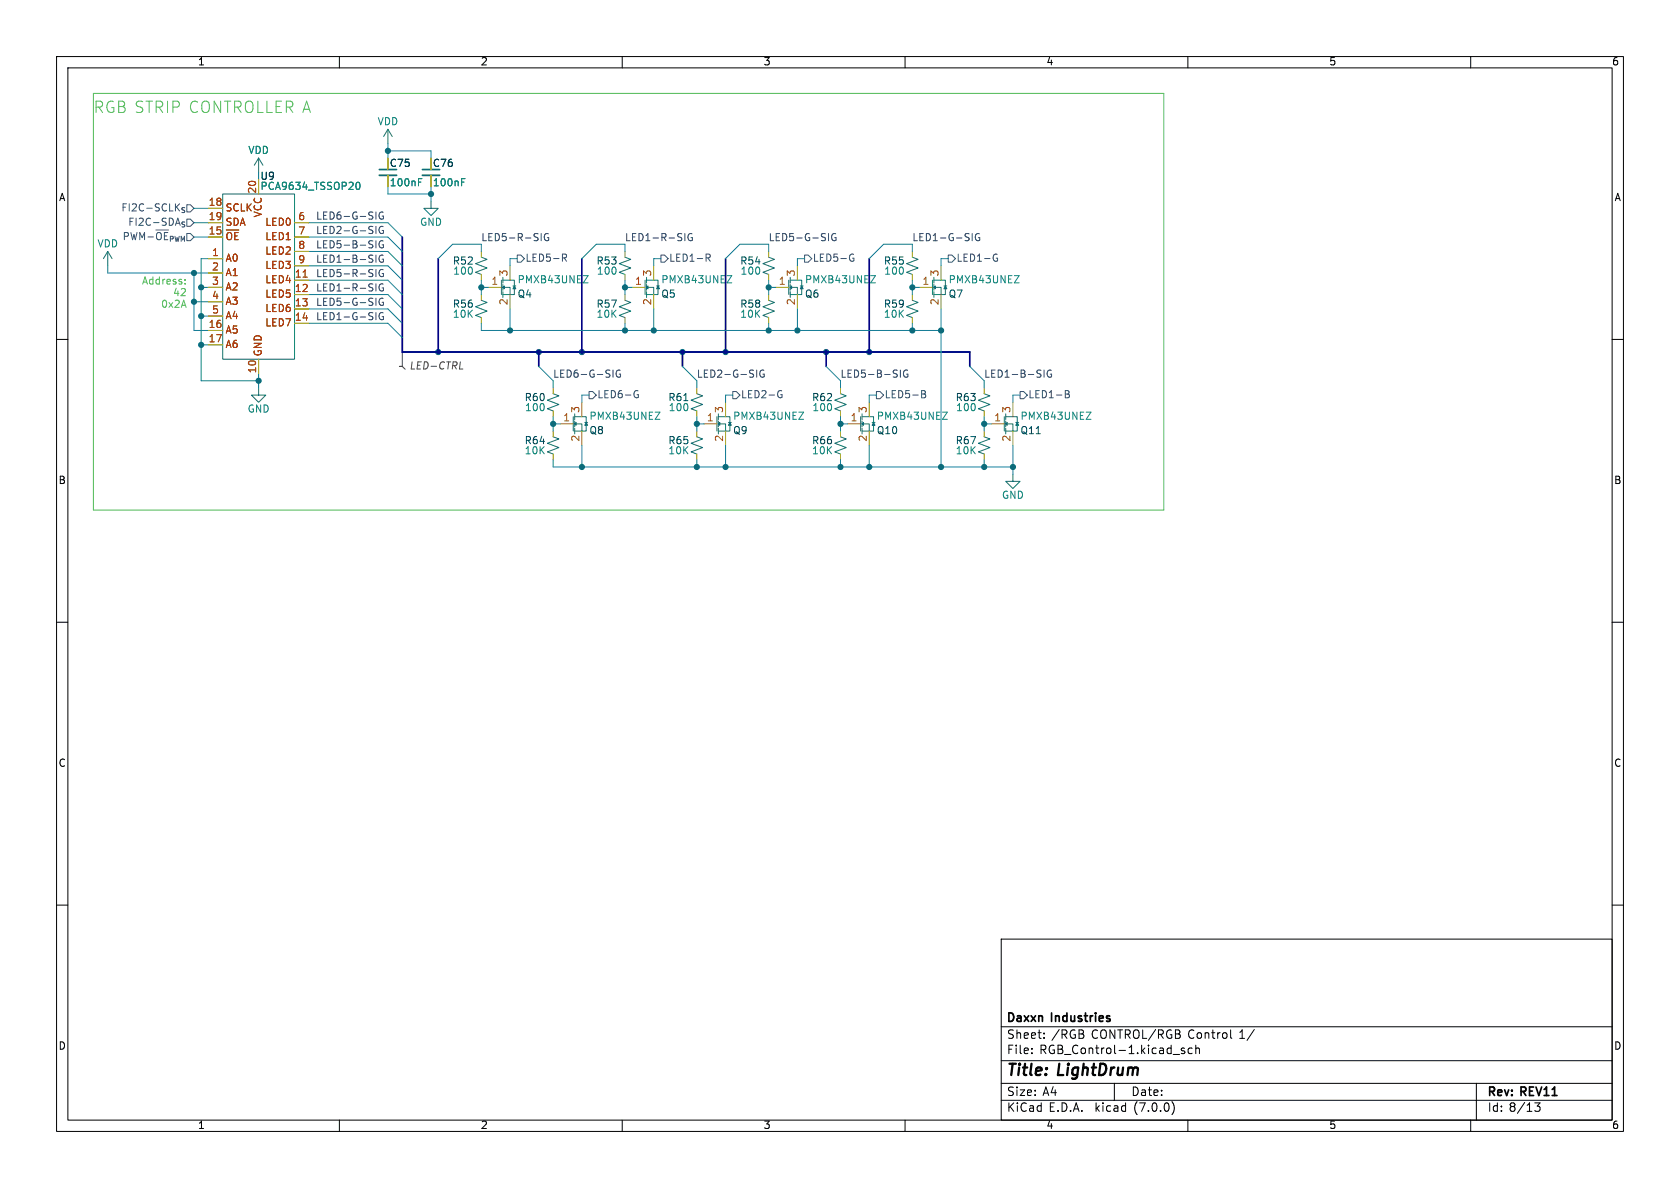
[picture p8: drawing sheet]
<svg xmlns="http://www.w3.org/2000/svg" width="297mm" height="210mm" viewBox="0 0 297 210" stroke-linecap="round" stroke-linejoin="round" font-family="sans-serif">
<g fill="none" stroke="#000" stroke-width=".18">
<path d="M10 10h277v190h-277zM12 12h273v186h-273zM60 10v2M110 10v2M160 10v2M210 10v2M260 10v2M10 60h2M285 60h2M10 110h2M285 110h2M10 160h2"/>
<path d="M285 160h2M177 166h108v32h-108zM60 198v2M110 198v2M160 198v2M177 194.5h108M177 191.5h108M177 187.5h108M177 181.5h108M182.4 186.1v.2M182.4 185.3v.2M184.6 183.4v.2"/>
<path d="M184.6 182.6v.2M197 191.5v3M207.2 194.7a1.72 1.72 0 0 1 0 2.3M207.4 186.4h1.1M209.4 185.3h-.4l-.2 .2 .1 .2 .5 .1v.4h-.6M210 198v2M210.8 185.3h-.5l-.3 .2v.5l.2 .2h.6M211.4 185.4l.2-.1h.4v1M211.4 184.8v1.5M217.6 182.1v1.2l.2 .3M221.7 182l-1.2 1.9M260 198v2"/>
<path d="M261 191.5v6.5M272.3 195l-.5 .5 .4 .2v.6l-.2 .2-.6-.1"/>
</g>
<g fill="none" stroke="#187164" stroke-width=".18">
<path d="M39.4 34.3h12.7v29.2h-12.7zM45.7 27.9l-.7 1.3M45.7 27.9v2.6M45.7 27.9l.8 1.3M68.6 22.9l-.8 1.2M68.6 22.9v2.5M68.6 22.9l.7 1.2M76.2 35.6v1.2h1.3l-1.3 1.3-1.3-1.3h1.3M19 44.5l-.7 1.2M19 44.5v2.5M19 44.5l.8 1.2M85.1 45.5l1 .3-2 .8 2 .8-2 .7 1 .4"/>
<path d="M85.1 53.1l1 .4-2 .7 2 .8-2 .8 1 .3M88.6 49.5v2.6M88.9 52.1h1.3M88.9 49.5h2v2.6h-.7M88.9 50.8h1.3v1.3M88.9 50.8l.3-.3v.6zM88.9 49v1M88.9 50.3v1M88.9 51.6v1M90.7 50.5h.5M110.5 53.1l1 .4-2 .7 2 .8-2 .8 1 .3M110.5 45.5l1 .3-2 .8 2 .8-2 .7 1 .4"/>
<path d="M114 49.5v2.6M114.3 52.1h1.3M114.3 49.5h2v2.6h-.7M114.3 50.8h1.3v1.3M114.3 50.8l.3-.3v.6zM114.3 49v1M114.3 50.3v1M114.3 51.6v1M116.1 50.5h.5M135.9 53.1l1 .4-2 .7 2 .8-2 .8 1 .3M135.9 45.5l1 .3-2 .8 2 .8-2 .7 1 .4M139.4 49.5v2.6"/>
<path d="M139.7 52.1h1.3M139.7 49.5h2v2.6h-.7M139.7 50.8h1.3v1.3M139.7 50.8l.3-.3v.6zM139.7 49v1M139.7 50.3v1M139.7 51.6v1M141.5 50.5h.5M161.3 45.5l1 .3-2 .8 2 .8-2 .7 1 .4M161.3 53.1l1 .4-2 .7 2 .8-2 .8 1 .3M164.8 49.5v2.6M165.1 52.1h1.3"/>
<path d="M165.1 49.5h2v2.6h-.7M165.1 50.8h1.3v1.3M165.1 50.8l.3-.3v.6zM165.1 49v1M165.1 50.3v1M165.1 51.6v1M166.9 50.5h.5M45.7 68.6v1.3h1.3l-1.3 1.2-1.3-1.2h1.3M97.8 77.2l1 .4-2 .8 2 .7-2 .8 1 .4M97.8 69.6l1 .4-2 .7 2 .8-2 .8 1 .3M101.3 73.7v2.5M101.6 76.2h1.3"/>
<path d="M101.6 73.7h2v2.5h-.7M101.6 74.9h1.3v1.3M101.6 74.9l.3-.2v.5zM101.6 73.2v1M101.6 74.4v1M101.6 75.7v1M103.4 74.7h.5M123.2 77.2l1 .4-2 .8 2 .7-2 .8 1 .4M123.2 69.6l1 .4-2 .7 2 .8-2 .8 1 .3M126.7 73.7v2.5M127 76.2h1.3M127 73.7h2v2.5h-.7"/>
<path d="M127 74.9h1.3v1.3M127 74.9l.3-.2v.5zM127 73.2v1M127 74.4v1M127 75.7v1M128.8 74.7h.5M148.6 77.2l1 .4-2 .8 2 .7-2 .8 1 .4M148.6 69.6l1 .4-2 .7 2 .8-2 .8 1 .3M152.1 73.7v2.5M152.4 76.2h1.3M152.4 73.7h2v2.5h-.7M152.4 74.9h1.3v1.3"/>
<path d="M152.4 73.2v1M152.4 74.4v1M152.4 75.7v1M152.7 74.7v.5l-.3-.3zM154.2 74.7h.5M174 77.2l1 .4-2 .8 2 .7-2 .8 1 .4M174 69.6l1 .4-2 .7 2 .8-2 .8 1 .3M177.5 73.7v2.5M177.8 76.2h1.3M177.8 73.7h2v2.5h-.7M177.8 74.9h1.3v1.3M177.8 74.9l.3-.2v.5z"/>
<path d="M177.8 73.2v1M177.8 74.4v1M177.8 75.7v1M179.6 74.7h.5M179.1 83.8v1.3h1.2l-1.2 1.3-1.3-1.3h1.3"/>
</g>
<g fill="none" stroke="#a0a006" stroke-width=".18">
<path d="M36.8 36.8h2.6M36.8 39.4h2.6M45.7 31.8v2.5M52.1 39.4h2.5M68.6 31v2M76.2 31v2M36.8 50.8h2.6M36.8 45.7h2.6M36.8 41.9h2.6M36.8 58.4h2.6M36.8 48.3h2.6M36.8 53.3h2.6"/>
<path d="M36.8 55.9h2.6M52.1 49.5h2.5M52.1 52.1h2.5M52.1 54.6h2.5M52.1 57.2h2.5M52.1 41.9h2.5M52.1 44.5h2.5M52.1 47h2.5M85.1 44.5v1M85.1 48.5v1M85.1 52.1v1M85.1 56.1v1.1"/>
<path d="M86.4 50.8h2.2M90.2 47v2.5M90.2 52.1v2.5M110.5 44.5v1M110.5 48.5v1M110.5 52.1v1M110.5 56.1v1.1M111.8 50.8h2.2M115.6 47v2.5M115.6 52.1v2.5M135.9 44.5v1M135.9 48.5v1"/>
<path d="M135.9 52.1v1M135.9 56.1v1.1M137.2 50.8h2.2M141 47v2.5M141 52.1v2.5M161.3 44.5v1M161.3 48.5v1M161.3 52.1v1M161.3 56.1v1.1M162.6 50.8h2.2M166.4 47v2.5M166.4 52.1v2.5"/>
<path d="M36.8 61h2.6M45.7 63.5v2.5M97.8 68.6v1M97.8 72.6v1.1M97.8 76.2v1M99.1 74.9h2.2M102.9 71.1v2.6M102.9 76.2v2.5M123.2 68.6v1M123.2 72.6v1.1M123.2 76.2v1M124.5 74.9h2.2"/>
<path d="M128.3 71.1v2.6M128.3 76.2v2.5M148.6 68.6v1M148.6 72.6v1.1M148.6 76.2v1M149.9 74.9h2.2M153.7 71.1v2.6M153.7 76.2v2.5M174 68.6v1M174 72.6v1.1M174 76.2v1M175.3 74.9h2.2"/>
<path d="M179.1 71.1v2.6M179.1 76.2v2.5M97.8 80.3v1M123.2 80.3v1M148.6 80.3v1M174 80.3v1"/>
</g>
<g fill="#187164" stroke="#187164" stroke-width=".18">
<path d="M90.9 50.5l.3 .6h-.5z"/>
<path d="M154.4 74.7l.3 .5h-.5z"/>
<path d="M103.6 74.7l.3 .5h-.5z"/>
<path d="M141.7 50.5l.3 .6h-.5z"/>
<path d="M116.3 50.5l.3 .6h-.5z"/>
<path d="M167.1 50.5l.3 .6h-.5z"/>
<path d="M179.8 74.7l.3 .5h-.5z"/>
<path d="M129 74.7l.3 .5h-.5z"/>
</g>
<path d="M63 32.3l.2-.1a.68 .68 0 0 1 .5 .7 .68 .68 0 0 1-.5 .6l-.2-.1M74 31.6h.6M81.6 31.6h.6M103.1 48.7h.9l-.9 1.3h.9M128.5 48.7h.9l-.9 1.3h.9M153.9 48.7h.9l-.9 1.3h.9M179.3 48.7h.9l-.9 1.3h.9M115.8 72.9h.9l-.9 1.2h.9M141.2 72.9h.9l-.9 1.2h.9M166.6 72.9h.9l-.9 1.2h.9M192 72.9h.9l-.9 1.2h.9" fill="none" stroke="#128875" stroke-width=".18"/>
<path d="M67.1 31h3M74.7 31h3" fill="none" stroke="#187164" stroke-width=".33"/>
<path d="M67.1 30h3M74.7 30h3" fill="none" stroke="#187164" stroke-width=".3"/>
<path d="M53.6 49h.7" fill="none" stroke="#8c5a0a" stroke-width=".18"/>
<path d="M40.1 41.5a.42 .42 0 0 1 .4-.4 .42 .42 0 0 1 .5 .4M42.1 41.1h-.6v1.3" fill="none" stroke="#b02c04" stroke-width=".18"/>
<path d="M71.1 62.2v2.6h-.5h.5l.5 .5M81.2 65.2h.6" fill="none" stroke="#484848" stroke-width=".18"/>
<g fill="none" stroke="#345372" stroke-width=".18">
<path d="M33 36.2h.7l.6 .6-.6 .7h-.7zM22.7 41.5l-.1-.3-.6-.1v1.3M23.1 41.1l.3 1.3M24.2 41.1l-.3 1.3M24.7 42.4v-1.3l.4 .9 .5-.9v1.3M28 41.1l-.3 .2v.2M28.2 41.1l.3 .2v.2M29.1 41.1v1.3M33 41.3h.7l.6 .6-.6 .6h-.7zM91.4 45.1h.7l.6 .6-.6 .7h-.7zM99.4 44.9h.5l.3 .3-.2 .3-.6 .1M99.7 45.6l.5 .6"/>
<path d="M116.8 45.1h.7l.6 .6-.6 .7h-.7zM124.8 44.9h.5l.3 .3-.2 .3-.6 .1M125.1 45.6l.5 .6M142.2 45.1h.7l.6 .6-.6 .7h-.7zM150.4 45h.5M150.7 45.6h.3v.5l-.3 .1-.3-.1M167.6 45.1h.7l.6 .6-.6 .7h-.7zM175.8 45h.5M176.1 45.6h.3v.5l-.3 .1-.3-.1M104.1 69.2h.7l.6 .7-.6 .6h-.7zM112.3 69.1h.5M112.6 69.8h.3v.4l-.3 .1h-.3"/>
<path d="M129.5 69.2h.7l.6 .7-.6 .6h-.7zM137.7 69.1h.5M138 69.8h.3v.4l-.3 .1h-.3M154.9 69.2h.7l.6 .7-.6 .6h-.7zM162.9 69l.6 .2 .1 .2-.2 .3M162.9 69.7h.5M163.4 69.7l.3 .2-.1 .3-.7 .1M180.3 69.2h.7l.6 .7-.6 .6h-.7zM188.3 69l.6 .2 .1 .2-.2 .3M188.3 69.7h.5M188.8 69.7l.3 .2-.1 .3-.7 .1"/>
</g>
<g fill="none" stroke="#2d4364" stroke-width=".18">
<path d="M66.5 37.5v1.2M67.7 37.5a.59 .59 0 0 0-.7 .6 .59 .59 0 0 0 .7 .6l.1-.5h-.2M66.5 40v1.3M66.5 42.6v1.2M66.5 45.1v1.3M66.5 47.6v1.3M66.5 50.2v1.2M66.5 52.7v1.3M66.5 55.3v1.2M67.7 40.1a.59 .59 0 0 0-.7 .5 .59 .59 0 0 0 .7 .6l.1-.5h-.2M67.7 42.6a.59 .59 0 0 0-.7 .6 .59 .59 0 0 0 .7 .6l.1-.5h-.2M67.7 45.2a.59 .59 0 0 0-.7 .5 .59 .59 0 0 0 .7 .6l.1-.5h-.2"/>
<path d="M67.7 47.7a.59 .59 0 0 0-.7 .6 .59 .59 0 0 0 .7 .5l.1-.4h-.2M67.7 50.2a.59 .59 0 0 0-.7 .6 .59 .59 0 0 0 .7 .6l.1-.5h-.2M67.7 52.8a.59 .59 0 0 0-.7 .5 .59 .59 0 0 0 .7 .6l.1-.5h-.2M67.7 55.3a.59 .59 0 0 0-.7 .6 .59 .59 0 0 0 .7 .6l.1-.5h-.2M95.7 41.3v1.3M96.9 41.3a.59 .59 0 0 0-.7 .6 .59 .59 0 0 0 .7 .6l.1-.5h-.2M121.1 41.3v1.3M122.3 41.3a.59 .59 0 0 0-.7 .6 .59 .59 0 0 0 .7 .6l.1-.5h-.2M146.5 41.3v1.3M147.7 41.3a.59 .59 0 0 0-.7 .6 .59 .59 0 0 0 .7 .6l.1-.5h-.2M171.9 41.3v1.3M173.1 41.3a.59 .59 0 0 0-.7 .6 .59 .59 0 0 0 .7 .6l.1-.5h-.2"/>
<path d="M108.4 65.4v1.3M109.6 65.5a.59 .59 0 0 0-.7 .5 .59 .59 0 0 0 .7 .6l.1-.5h-.2M133.8 65.4v1.3M135 65.5a.59 .59 0 0 0-.7 .5 .59 .59 0 0 0 .7 .6l.1-.5h-.2M159.2 65.4v1.3M160.4 65.5a.59 .59 0 0 0-.7 .5 .59 .59 0 0 0 .7 .6l.1-.5h-.2M184.6 65.4v1.3M185.8 65.5a.59 .59 0 0 0-.7 .5 .59 .59 0 0 0 .7 .6l.1-.5h-.2"/>
</g>
<path d="M16.5 16.5h189.2v73.7h-189.2zM32.7 50.1v.1M32.7 49.4v.2" fill="none" stroke="#4eb955" stroke-width=".18"/>
<path d="M71.1 41.9v20.3h100.3v2.6M77.5 45.7v16.5M102.9 45.7v16.5M128.3 45.7v16.5M153.7 45.7v16.5M95.2 62.2v2.6M120.6 62.2v2.6M146 62.2v2.6" fill="none" stroke="#000084" stroke-width=".3"/>
<g fill="none" stroke="#0b7fb0" stroke-width=".18">
<path d="M34.3 39.4h2.5M34.3 36.8h2.5M54.6 39.4h14l2.5 2.5M68.6 25.4v2.5M68.6 33v1.3h7.6M68.6 26.7h7.6v1.2M76.2 33v2.6M19 47v1.3h17.8M34.3 48.3v10.1h2.5M34.3 53.3h2.5M35.6 50.8h1.2M35.6 55.9h1.2"/>
<path d="M36.8 45.7h-1.2v21.6h10.1M54.6 41.9h14l2.5 2.6M54.6 57.2h14l2.5 2.5M54.6 54.6h14l2.5 2.6M54.6 52.1h14l2.5 2.5M54.6 49.5h14l2.5 2.6M54.6 44.5h14l2.5 2.5M54.6 47h14l2.5 2.5M85.1 44.5v-1.3h-5.1l-2.5 2.5M85.1 50.8h1.3M85.1 57.2v1.2h81.3M85.1 49.5v2.6"/>
<path d="M90.2 54.6v3.8M91.4 45.7h-1.2v1.3M110.5 44.5v-1.3h-5.1l-2.5 2.5M110.5 50.8h1.3M110.5 49.5v2.6M110.5 57.2v1.2M115.6 54.6v3.8M116.8 45.7h-1.2v1.3M135.9 44.5v-1.3h-5.1l-2.5 2.5M135.9 49.5v2.6M135.9 57.2v1.2M135.9 50.8h1.3"/>
<path d="M141 54.6v3.8M142.2 45.7h-1.2v1.3M161.3 44.5v-1.3h-5.1l-2.5 2.5M161.3 49.5v2.6M161.3 57.2v1.2M161.3 50.8h1.3M166.4 54.6v28M167.6 45.7h-1.2v1.3M35.6 61h1.2M45.7 66v2.6M95.2 64.8l2.6 2.5v1.3M97.8 74.9h1.3"/>
<path d="M97.8 73.7v2.5M102.9 78.7v3.9M104.1 69.9h-1.2v1.2M120.6 64.8l2.6 2.5v1.3M123.2 74.9h1.3M123.2 73.7v2.5M128.3 78.7v3.9M129.5 69.9h-1.2v1.2M146 64.8l2.6 2.5v1.3M148.6 73.7v2.5M148.6 74.9h1.3M153.7 78.7v3.9"/>
<path d="M154.9 69.9h-1.2v1.2M171.4 64.8l2.6 2.5v1.3M174 74.9h1.3M174 73.7v2.5M179.1 78.7v5.1M180.3 69.9h-1.2v1.2M97.8 81.3v1.3h81.3M123.2 81.3v1.3M148.6 81.3v1.3M174 81.3v1.3"/>
</g>
<g fill="#056887" stroke="#056887" stroke-width=".18">
<circle cx="161.3" cy="58.4" r=".46"/>
<circle cx="166.4" cy="58.4" r=".46"/>
<circle cx="161.3" cy="50.8" r=".46"/>
<circle cx="128.3" cy="82.6" r=".46"/>
<circle cx="123.2" cy="82.6" r=".46"/>
<circle cx="174" cy="82.6" r=".46"/>
<circle cx="179.1" cy="82.6" r=".46"/>
<circle cx="174" cy="74.9" r=".46"/>
<circle cx="135.9" cy="58.4" r=".46"/>
<circle cx="141" cy="58.4" r=".46"/>
<circle cx="123.2" cy="74.9" r=".46"/>
<circle cx="115.6" cy="58.4" r=".46"/>
<circle cx="153.7" cy="82.6" r=".46"/>
<circle cx="166.4" cy="82.6" r=".46"/>
<circle cx="148.6" cy="82.6" r=".46"/>
<circle cx="148.6" cy="74.9" r=".46"/>
<circle cx="135.9" cy="50.8" r=".46"/>
<circle cx="102.9" cy="82.6" r=".46"/>
<circle cx="97.8" cy="74.9" r=".46"/>
<circle cx="76.2" cy="34.3" r=".46"/>
<circle cx="68.6" cy="26.7" r=".46"/>
<circle cx="35.6" cy="50.8" r=".46"/>
<circle cx="34.3" cy="53.3" r=".46"/>
<circle cx="34.3" cy="48.3" r=".46"/>
<circle cx="45.7" cy="67.3" r=".46"/>
<circle cx="35.6" cy="61" r=".46"/>
<circle cx="35.6" cy="55.9" r=".46"/>
<circle cx="90.2" cy="58.4" r=".46"/>
<circle cx="110.5" cy="50.8" r=".46"/>
<circle cx="110.5" cy="58.4" r=".46"/>
<circle cx="85.1" cy="50.8" r=".46"/>
</g>
<g fill="#004099" stroke="#004099" stroke-width=".18">
<circle cx="128.3" cy="62.2" r=".46"/>
<circle cx="120.6" cy="62.2" r=".46"/>
<circle cx="146" cy="62.2" r=".46"/>
<circle cx="153.7" cy="62.2" r=".46"/>
<circle cx="102.9" cy="62.2" r=".46"/>
<circle cx="95.2" cy="62.2" r=".46"/>
<circle cx="77.5" cy="62.2" r=".46"/>
</g>
<text font-size="2.8" fill="#4eb955" x="16.5" y="20.3">RGB STRIP CONTROLLER A</text>
<g font-size="2.8">
<text x="178" y="190.8">Title:</text>
<text x="187.1" y="190.8">LightDrum</text>
</g>
<g font-size="2.1">
<text x="178" y="183.9">Sheet:</text>
<text x="178" y="181.1">Daxxn</text>
<text x="185.9" y="183.9">/RGB</text>
<text x="186" y="181.1">Industries</text>
<text x="193" y="183.9">CONTROL/RGB</text>
<text x="210.1" y="183.9">Control</text>
<text x="219.2" y="183.9">1/</text>
<text x="178" y="186.6">File:</text>
<text x="183.8" y="186.6">RGB_Control-1.kicad_sch</text>
<text x="178" y="196.8">KiCad</text>
<text x="178" y="194">Size:</text>
<text x="184.3" y="194">A4</text>
<text x="185.4" y="196.8">E.D.A.</text>
<text x="193.7" y="196.8">kicad</text>
<text x="200" y="194">Date:</text>
<text x="200.6" y="196.8">(7.0.0)</text>
<text x="263" y="194.2">Rev:</text>
<text x="263" y="196.8">Id: 8/13</text>
<text x="269" y="194.2">REV11</text>
</g>
<g font-size="1.8">
<text x="35" y="11.8">1</text>
<text x="85" y="11.8">2</text>
<text x="135" y="11.8">3</text>
<text x="185" y="11.8">4</text>
<text x="235" y="11.8">5</text>
<text x="285" y="11.8">6</text>
<text x="10.4" y="35.8">A</text>
<text x="285.4" y="35.8">A</text>
<text x="10.3" y="85.8">B</text>
<text x="285.3" y="85.8">B</text>
<text x="10.3" y="135.8">C</text>
<text x="285.3" y="135.8">C</text>
<text x="10.3" y="185.8">D</text>
<text x="285.3" y="185.8">D</text>
<text x="35" y="199.8">1</text>
<text x="85" y="199.8">2</text>
<text x="135" y="199.8">3</text>
<text x="185" y="199.8">4</text>
<text x="235" y="199.8">5</text>
<text x="285" y="199.8">6</text>
</g>
<g font-size="1.8" fill="#128875">
<text x="66.7" y="22.4">VDD</text>
<text x="43.8" y="27.5">VDD</text>
<text x="46" y="32.1">U9</text>
<text x="46" y="33.8">PCA9634_TSSOP20</text>
<text x="68.8" y="33.2">100nF</text>
<text x="76.5" y="33.2">100nF</text>
<text x="74.2" y="40.2">GND</text>
<text x="17.2" y="44">VDD</text>
<text x="80.1" y="48.8">100</text>
<text x="91.4" y="50.4">PMXB43UNEZ</text>
<text x="105.5" y="48.8">100</text>
<text x="116.8" y="50.4">PMXB43UNEZ</text>
<text x="130.9" y="48.8">100</text>
<text x="142.2" y="50.4">PMXB43UNEZ</text>
<text x="156.3" y="48.8">100</text>
<text x="167.6" y="50.4">PMXB43UNEZ</text>
<text x="80" y="56.5">10K</text>
<text x="105.4" y="56.5">10K</text>
<text x="130.8" y="56.5">10K</text>
<text x="156.2" y="56.5">10K</text>
<text x="43.7" y="73.2">GND</text>
<text x="92.8" y="73">100</text>
<text x="104.1" y="74.5">PMXB43UNEZ</text>
<text x="118.2" y="73">100</text>
<text x="129.5" y="74.5">PMXB43UNEZ</text>
<text x="143.6" y="73">100</text>
<text x="154.9" y="74.5">PMXB43UNEZ</text>
<text x="169" y="73">100</text>
<text x="180.3" y="74.5">PMXB43UNEZ</text>
<text x="92.7" y="80.6">10K</text>
<text x="118.1" y="80.6">10K</text>
<text x="143.5" y="80.6">10K</text>
<text x="168.9" y="80.6">10K</text>
<text x="177.1" y="88.5">GND</text>
</g>
<g font-size="1.8" fill="#a0a006">
<text x="68.8" y="29.8">C75</text>
<text x="76.5" y="29.8">C76</text>
</g>
<g font-size="1.8" fill="#8c5a0a">
<text x="45.5" y="34.3" transform="rotate(-90 45.5 34.3)">20</text>
<text x="36.8" y="41.7">15</text>
<text x="36.8" y="36.6">18</text>
<text x="36.8" y="39.1">19</text>
<text x="52.7" y="39.1">6</text>
<text x="52.7" y="41.7">7</text>
<text x="37.4" y="45.5">1</text>
<text x="52.7" y="44.2">8</text>
<text x="52.7" y="46.7">9</text>
<text x="37.4" y="48">2</text>
<text x="37.4" y="50.5">3</text>
<text x="37.4" y="53.1">4</text>
<text x="52.1" y="49.3">11</text>
<text x="52.1" y="51.8">12</text>
<text x="86.8" y="50.5">1</text>
<text x="89.9" y="48.9" transform="rotate(-90 89.9 48.9)">3</text>
<text x="112.2" y="50.5">1</text>
<text x="115.3" y="48.9" transform="rotate(-90 115.3 48.9)">3</text>
<text x="137.6" y="50.5">1</text>
<text x="140.7" y="48.9" transform="rotate(-90 140.7 48.9)">3</text>
<text x="163" y="50.5">1</text>
<text x="166.1" y="48.9" transform="rotate(-90 166.1 48.9)">3</text>
<text x="36.8" y="58.2">16</text>
<text x="37.4" y="55.6">5</text>
<text x="52.1" y="54.4">13</text>
<text x="52.1" y="56.9">14</text>
<text x="89.9" y="54" transform="rotate(-90 89.9 54)">2</text>
<text x="115.3" y="54" transform="rotate(-90 115.3 54)">2</text>
<text x="140.7" y="54" transform="rotate(-90 140.7 54)">2</text>
<text x="166.1" y="54" transform="rotate(-90 166.1 54)">2</text>
<text x="36.8" y="60.7">17</text>
<text x="45.5" y="66" transform="rotate(-90 45.5 66)">10</text>
<text x="99.5" y="74.7">1</text>
<text x="102.6" y="73.1" transform="rotate(-90 102.6 73.1)">3</text>
<text x="124.9" y="74.7">1</text>
<text x="128" y="73.1" transform="rotate(-90 128 73.1)">3</text>
<text x="150.3" y="74.7">1</text>
<text x="153.4" y="73.1" transform="rotate(-90 153.4 73.1)">3</text>
<text x="175.7" y="74.7">1</text>
<text x="178.8" y="73.1" transform="rotate(-90 178.8 73.1)">3</text>
<text x="102.6" y="78.1" transform="rotate(-90 102.6 78.1)">2</text>
<text x="128" y="78.1" transform="rotate(-90 128 78.1)">2</text>
<text x="153.4" y="78.1" transform="rotate(-90 153.4 78.1)">2</text>
<text x="178.8" y="78.1" transform="rotate(-90 178.8 78.1)">2</text>
</g>
<g font-size="1.8" fill="#345372">
<text x="21.3" y="37.7">FI2C-SCLK_{S}</text>
<text x="22.5" y="40.2">FI2C-SDA_{S}</text>
<text x="92.9" y="46.5">LED5-R</text>
<text x="118.3" y="46.5">LED1-R</text>
<text x="143.7" y="46.5">LED5-G</text>
<text x="169.1" y="46.5">LED1-G</text>
<text x="105.6" y="70.7">LED6-G</text>
<text x="131" y="70.7">LED2-G</text>
<text x="156.4" y="70.7">LED5-B</text>
<text x="181.8" y="70.7">LED1-B</text>
</g>
<g font-size="1.8" fill="#b02c04">
<text x="39.9" y="37.7">SCLK</text>
<text x="39.9" y="40.2">SDA</text>
<text x="46.5" y="38.6" transform="rotate(-90 46.5 38.6)">VCC</text>
<text x="46.8" y="40.2">LED0</text>
<text x="39.9" y="46.5">A0</text>
<text x="39.9" y="43.3">~{OE}</text>
<text x="46.8" y="42.7">LED1</text>
<text x="46.8" y="45.3">LED2</text>
<text x="46.8" y="47.8">LED3</text>
<text x="39.9" y="49.1">A1</text>
<text x="39.9" y="51.6">A2</text>
<text x="46.8" y="50.4">LED4</text>
<text x="46.8" y="52.9">LED5</text>
<text x="39.9" y="59.2">A5</text>
<text x="39.9" y="54.2">A3</text>
<text x="39.9" y="56.7">A4</text>
<text x="46.8" y="55.4">LED6</text>
<text x="46.8" y="58">LED7</text>
<text x="39.9" y="61.8">A6</text>
<text x="46.5" y="63" transform="rotate(-90 46.5 63)">GND</text>
</g>
<g font-size="1.8" fill="#2d4364">
<text x="55.9" y="39">LED6-G-SIG</text>
<text x="55.9" y="41.6">LED2-G-SIG</text>
<text x="55.9" y="46.6">LED1-B-SIG</text>
<text x="55.9" y="44.1">LED5-B-SIG</text>
<text x="85.1" y="42.8">LED5-R-SIG</text>
<text x="110.5" y="42.8">LED1-R-SIG</text>
<text x="135.9" y="42.8">LED5-G-SIG</text>
<text x="161.3" y="42.8">LED1-G-SIG</text>
<text x="55.9" y="49.2">LED5-R-SIG</text>
<text x="55.9" y="51.7">LED1-R-SIG</text>
<text x="55.9" y="54.3">LED5-G-SIG</text>
<text x="55.9" y="56.8">LED1-G-SIG</text>
<text x="97.8" y="67">LED6-G-SIG</text>
<text x="123.2" y="67">LED2-G-SIG</text>
<text x="148.6" y="67">LED5-B-SIG</text>
<text x="174" y="67">LED1-B-SIG</text>
</g>
<text font-size="1.8" fill="#0b7fb0" x="21.5" y="43.3">PWM-~{OE}_{PWM}</text>
<g font-size="1.8" fill="#005550">
<text x="80" y="47.1">R52</text>
<text x="105.4" y="47.1">R53</text>
<text x="130.8" y="47.1">R54</text>
<text x="156.2" y="47.1">R55</text>
<text x="91.4" y="52.9">Q4</text>
<text x="116.8" y="52.9">Q5</text>
<text x="142.2" y="52.9">Q6</text>
<text x="167.6" y="52.9">Q7</text>
<text x="80" y="54.7">R56</text>
<text x="105.4" y="54.7">R57</text>
<text x="130.8" y="54.7">R58</text>
<text x="156.2" y="54.7">R59</text>
<text x="92.7" y="71.2">R60</text>
<text x="118.1" y="71.2">R61</text>
<text x="143.5" y="71.2">R62</text>
<text x="168.9" y="71.2">R63</text>
<text x="104.1" y="77">Q8</text>
<text x="129.5" y="77">Q9</text>
<text x="154.9" y="77">Q10</text>
<text x="180.3" y="77">Q11</text>
<text x="92.7" y="78.8">R64</text>
<text x="118.1" y="78.8">R65</text>
<text x="143.5" y="78.8">R66</text>
<text x="168.9" y="78.8">R67</text>
</g>
<g font-size="1.8" fill="#4eb955">
<text x="25" y="50.5">Address:</text>
<text x="30.5" y="52.6">42</text>
<text x="28.4" y="54.6">0x2A</text>
</g>
<text font-size="1.8" fill="#484848" x="72.4" y="65.6">LED-CTRL</text>
</svg>
